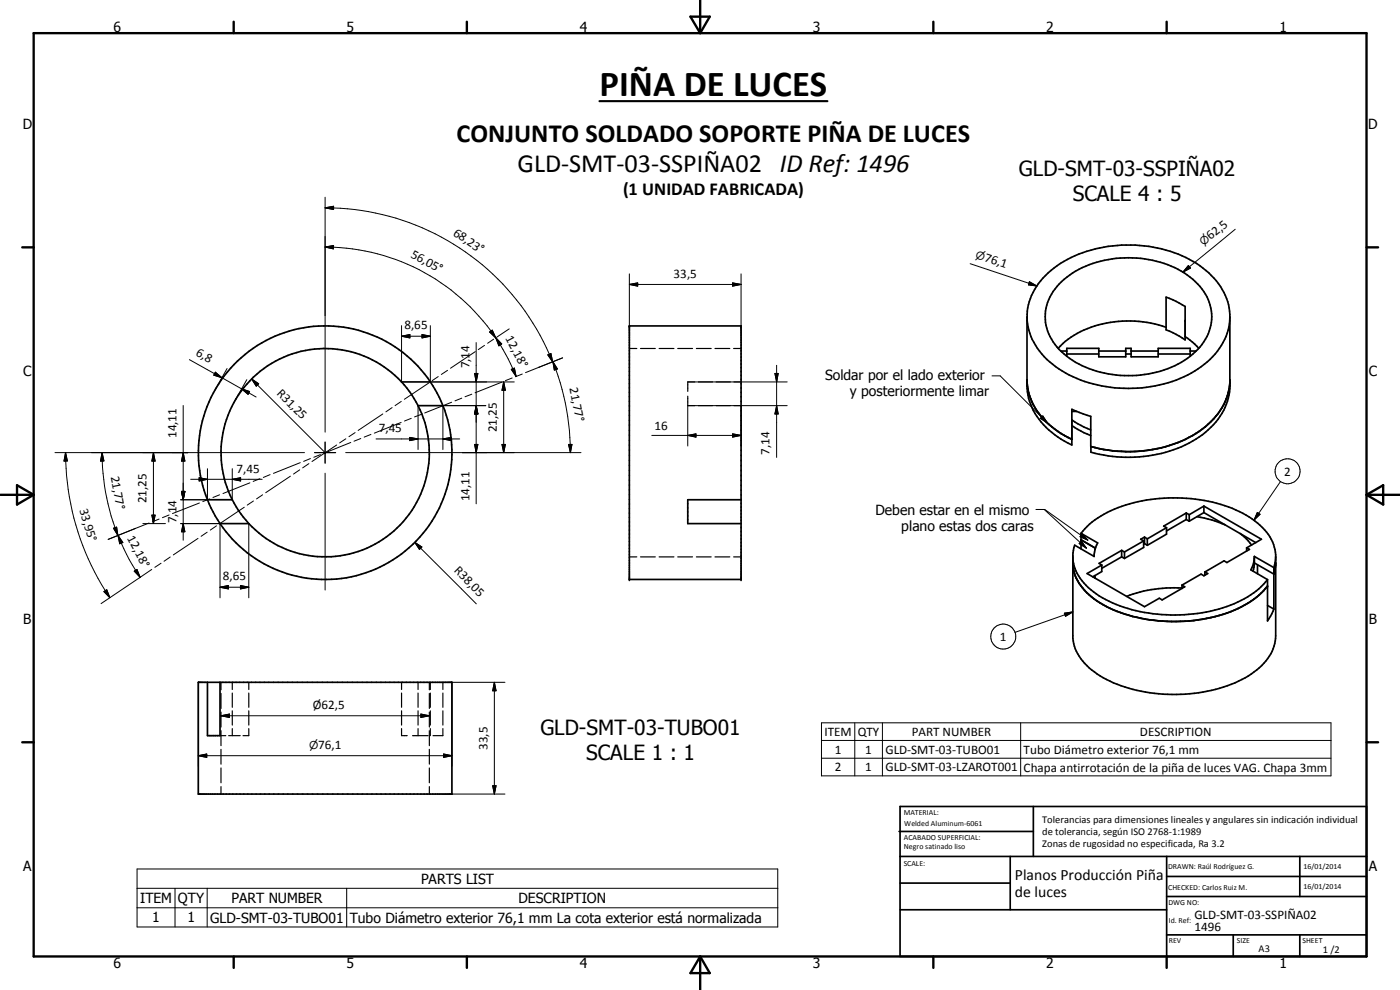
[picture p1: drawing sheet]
<svg xmlns="http://www.w3.org/2000/svg" width="420mm" height="297mm" viewBox="0 0 420 297" stroke-linecap="round" stroke-linejoin="round" font-family="sans-serif">
<g fill="none" stroke="#000" stroke-width=".51">
<path d="M188.9 97.8h33.5v76.1h-33.5zM308.2 95v20.7a18.6 18.6 0 0 0 8.3 14.7l2 1.4 3.2 1.7v-10.7l5.7 2.1v9.1l1.2 .3M350 89.2l3 1.2 2.7 1.5v10.1l-2.7-1.7-3-1.3zM350 98.2a33 33 0 0 0-29.4 3.6l-3 2.7M369.1 95.2a19.1 19.1 0 0 1-9.5 15.5 40 40 0 0 1-41.9 0 19.2 19.2 0 0 1-9.4-16.4 19.8 19.8 0 0 1 10-15.3 40.6 40.6 0 0 1 40.8 0 20.4 20.4 0 0 1 9.9 14.3l.1 23.3a20.2 20.2 0 0 1-11.2 15.7 40.9 40.9 0 0 1-30.5 3.4v-1.7l1.2 .3M120.5 114.6h8.6M120.5 114.6l3.1 3.9 1.9 3.2M120.5 114.6a31.2 31.2 0 0 0-40.8-4.4 31.2 31.2 0 0 0-10 39.7M129.1 114.6l2.1 3.4 1.7 3.7M129.1 114.6a38 38 0 0 0-49.3-12.4 38 38 0 0 0-17.5 47.7M308.2 114a18.9 18.9 0 0 0 9.2 15.4l4.3 2.4M318.4 105.3h1.8"/>
<path d="M320.2 106.9v-2.4h9.6v2.6h8.1v-2.6h1.6v2.6h8.1v-2.6h9.6v2.4M320.2 106.2h9.6M320.2 106.9a14.2 14.2 0 0 1-5.8-16.2 20.7 20.7 0 0 1 12.5-11.3 32.9 32.9 0 0 1 29.5 3.1 15.3 15.3 0 0 1 7.2 13.4 15.1 15.1 0 0 1-6.4 11M320.2 106.9a32.3 32.3 0 0 0 26.9 4.8 26.7 26.7 0 0 0 10.1-4.8M329.8 105.3h8.1M337.9 106.2h1.6M339.5 105.3h8.1M347.6 106.2h9.6M355.7 101l2.2 1.7 1.9 1.8M357.2 105.3h1.8M369.1 114.9a19.1 19.1 0 0 1-8.2 13.8M125.5 121.7h7.4"/>
<path d="M125.5 121.7a31.3 31.3 0 0 1-10.1 39.8 31.3 31.3 0 0 1-40.7-4.4M132.9 121.7a38.1 38.1 0 0 1-17.5 47.7 38.1 38.1 0 0 1-49.4-12.3M321.7 126l3.6 2.1 2.1 .9M321.7 127.7l3.6 2.1 2.1 .9M321.7 123.4h1.5M360.9 128.7a39 39 0 0 1-28.3 6.3l-4-.7M360.9 128.7l-2 1.3M62.3 149.9h7.4M62.3 149.9l2.3 4.9 1.4 2.3M66 157.1h8.7M69.7 149.9l1.9 3.3 3.1 3.9M222.4 149.9h-16v7.2h16"/>
<path d="M327 157.3a39 39 0 0 1 23.7-7.9 40.9 40.9 0 0 1 25.9 6.9 14 14 0 0 1 6.3 10.2v24.3a14.4 14.4 0 0 1-7.4 11.4 45 45 0 0 1-30.4 5.7 33.1 33.1 0 0 1-19.6-8.9 12.7 12.7 0 0 1-3.5-7.4v-25.7l.5-2.3 5.9 3.4 .2-2.1 .8-2-5-2.9zM350.1 158.3v2l-5.8 3.3M350.1 158.3l-5.8 3.4M356 155.9l.9 .5M356 155.9l-5.9 3.4M356 153.9l.9 .5M356 153.9v2M356 153.9l-6.8 4 .9 .4M356.9 154.4v2M359.2 155l4.5 1 4 1.5M361.3 153.8l-4.4 2.6M361.3 151.8v2"/>
<path d="M361.3 151.8l-4.4 2.6M361.3 151.8l17.3 10-4.5 2.6M361.3 153.8l15.6 9M322 169.7a15.9 15.9 0 0 0 9.1 11.7 48.1 48.1 0 0 0 38.3 2.1 25.5 25.5 0 0 0 11-7.6M322 167.5a14.3 14.3 0 0 0 7 10.7 44.3 44.3 0 0 0 29.1 6 35.6 35.6 0 0 0 20.4-8.2l1.9-2.1M324.4 160v4.7M328.4 172.8l.3 .7M328.6 172.7v.7M328.7 164.5l-4.3-2.5 4.2 2.4v.4M330.7 169.5v2l-2.8 1.6M330.7 169.5l-4.4 2.6 17.2 9.9 4.4-2.5 .9 .5 6.7-3.9-.8-.5M336.6 167.1l.9 .5"/>
<path d="M336.6 167.1l-5.9 3.4M336.6 165.1l-6.8 3.9 .9 .5M336.6 165.1v2M336.6 165.1l.9 .5M337.5 165.6v2M343.2 162.3l-5.7 3.3M343.2 162.3v2l-5.7 3.3M343.5 161.2l-1.2 .6 .9 .5M343.5 161.2l.8 .5M343.5 161.2v1.9M343.5 163.1l.8 .5M343.5 163.1l-.3 .2"/>
<path d="M344.3 161.7v1.9M354.7 175.6v1M354.7 176.4a42 42 0 0 0-16.6 2.5M361.6 171.6v1M361.6 171.6l.8 .5-1.1 .7-.8-.5-5.8 3.3M372.2 160.1l1.9 1.6 1.5 1.8M374.1 164.4v1M374.1 164.4l.9 .4-6.8 4-.8-.5-5.8 3.3M376.5 168.9l5.8 3.4 .6-3.4M376.5 168.9l-.4 2.5M376.5 167l5.8 3.3M376.5 167v1.9"/>
<path d="M376.5 167l-.3 2-.8 2 5 2.9M377.4 169.5v2.7M380.4 173.9v12.4l1.9-3.5M382.3 170.3v12.5M382.9 167.2l-.6 3.1M380.4 181.7l1.9 1.1M59.5 204.7h76.1v33.6h-76.1zM62.3 204.7v16h3.7v-16M269.8 249.5h40.3M270.1 242h140v45h-140zM270.1 257h140M303.2 257v16"/>
<path d="M310.1 242v15M350.1 257v30M390.1 257v12M270.1 265h33.1M270.1 273h80M350.1 269h60M350.1 263h60M350.1 280.5h60M370.1 280.5v6.5M390.1 280.5v6.5"/>
</g>
<g fill="#000">
<circle cx="188.9" cy="97.8" r=".25"/>
<circle cx="222.4" cy="97.8" r=".25"/>
<circle cx="355.7" cy="96.1" r=".25"/>
<circle cx="188.9" cy="173.9" r=".25"/>
<circle cx="222.4" cy="173.9" r=".25"/>
<circle cx="324.4" cy="162" r=".25"/>
<circle cx="328.6" cy="164.4" r=".25"/>
<circle cx="380.4" cy="175.9" r=".25"/>
</g>
<g fill="none" stroke="#000" stroke-width=".35">
<path d="M188.9 104.6h2.2M192.2 104.6h4.5M197.8 104.6h4.5M203.4 104.6h4.4M206.4 118.9v2.8h2.1M208.5 114.6h-2.1v2.8M209 104.6h4.4M209.6 114.6h4.3M214.6 104.6h4.4M214.9 114.6h4.3M220.2 104.6h2.2M220.2 114.6h2.2"/>
<path d="M209.6 121.7h4.3M214.9 121.7h4.3M220.2 121.7h2.2M188.9 167.1h2.2M192.2 167.1h4.5M197.8 167.1h4.5M203.4 167.1h4.4M209 167.1h4.4M214.6 167.1h4.4M220.2 167.1h2.2M66.3 204.7v2.3M66.3 208.1v4.5"/>
<path d="M66.3 213.7v4.4M66.3 219.2v4.5M69.7 204.7v2.2M69.7 207.9v4.3M69.7 213.3v4.3M69.7 218.6v2.1M74.7 218.6v2.1h-1.8M74.7 204.7v2.2M74.7 207.9v4.3M74.7 213.3v4.3M120.5 218.6v2.1h1.7M120.5 204.7v2.2"/>
<path d="M120.5 207.9v4.3M120.5 213.3v4.3M125.5 204.7v2.2M125.5 207.9v4.3M125.5 213.3v4.3M125.5 218.6v2.1M128.9 204.7v2.3M128.9 208.1v4.5M128.9 213.7v4.4M128.9 219.2v4.5M129.1 204.7v2.2M129.1 207.9v4.3"/>
<path d="M129.1 213.3v4.3M129.1 218.6v2.1M132.9 204.7v2.2M132.9 207.9v4.3M132.9 213.3v4.3M132.9 218.6v2.1h-2.9M66 220.7h1.8M66.3 224.8v4.5M66.3 230.4v4.5M66.3 236v2.3M68.6 220.7h3.5M123.8 220.7h4.7"/>
<path d="M128.9 224.8v4.5M128.9 230.4v4.5M128.9 236v2.3"/>
</g>
<g fill="none" stroke="#000" stroke-width=".71">
<path d="M10.1 9.9h400v277.1h-400zM70.1 6.5v3.4M140.1 6.5v3.4M207.2 5h5.8l-2.9 4.9zM210.1 0v9.9M280.1 6.5v3.4M350.1 6.5v3.4M6.7 74.2h3.4M410.1 74.2h3.5M.1 148.5h10M5.1 145.6l5 2.9-5 2.9zM410.1 148.5h10"/>
<path d="M410.1 148.5l5-2.9v5.8zM6.7 222.7h3.4M410.1 222.7h3.5M70.1 287v3.4M140.1 287v3.4M210.1 287v10M210.1 287l2.9 5h-5.8zM280.1 287v3.4M350.1 287v3.4"/>
</g>
<g fill="none" stroke="#000" stroke-width=".3">
<path d="M97.6 59.2v70.5M97.6 62.4l2.5-.5v1zM97.6 74.1l2.5-.4v1zM97.6 62.4a73.5 73.5 0 0 1 68.3 46.2M97.6 74.1a61.5 61.5 0 0 1 51.2 27.3M291.2 79.1l20 6.7M356.6 79.7l.7 .7-2.3 1.3zM370.7 68.8l-15.7 12.9M120.5 97.7v16.9M129.1 97.7v16.9h25.2M146.9 99.6l.8-.5 1.1 2.3zM152.8 98.7l-3.7 2.4"/>
<path d="M188.9 85.3l2.5-.4v1zM188.9 85.3h33.5M188.9 82.2v15.6M219.9 84.9l2.5 .4-2.5 .6zM222.4 82.2v15.6M308.9 84.5l2.3 1.3-2.6-.3zM56.8 107.9l9.8 5.4M64.6 111.7l2 1.6-2.4-.7zM66.6 113.3l5.9 3.4M68.1 110.6l-3.7 6.6M72.5 116.7l2.4 .8-.4 .8zM72.5 116.7l4.4 2.4"/>
<path d="M74.1 113.9l-3.8 6.6M75.5 113.7l2.1 1.4-.7 .8zM75.5 113.7l22.1 22.1M120.5 100.9l2.5-.5v1zM120.5 100.9h8.6M126.6 100.4l2.5 .5-2.5 .5zM128.8 114.9l-7.4 4.9M131.5 113l-1.8 1.2M134.3 111.1l-1.9 1.3M138.6 119.5l-2 .8M141.6 118.3l-2 .7M142.4 112.1h1l-.5 2.5z"/>
<path d="M142.7 105.5l-7.5 5M142.9 102.8v48.4M145.4 103.6l-1.9 1.3M148.2 101.8l-1.9 1.2M148.8 101.3l1.8 1.9-.9 .6zM148.8 101.3l3.7 6.4 2.4 5.2M150.7 114.6l-8.1 3.3M151.2 114.6l.5 2.5h-1zM151.2 114.6v21.2M153.4 110.8l1-.4 .5 2.5zM153.7 113.4l-2 .8M156.7 112.2l-2 .8"/>
<path d="M164.4 106.5l.9-.4 .6 2.5zM165.9 108.5l1.4 2.2-.9 .3zM165.9 108.5a73.2 73.2 0 0 1 5.3 27.3M168.9 107.4l-11.2 4.4M206.4 114.6h29.9M232.6 112.1h.9l-.4 2.5zM233.1 109.6v27.6M297.7 112.8h2.5l14.2 14.1M16.5 135.8h74.9M19.7 135.8l.5 2.5h-1zM19.7 135.8a77.9 77.9 0 0 0 13.3 43.5M30.6 135.8l.6 2.5h-1z"/>
<path d="M30.6 135.8a66.5 66.5 0 0 0 4.8 24.9M46 135.8l.6 2.5h-1zM46 135.8v21.3M55 135.8l.5 2.5h-1zM55 121.7v40.4M90.1 138.8l-8 3.2M92.7 139.1l-1.9 1.3M93.2 137.6l-2.1 .8M94.4 135.8h6.3M96.2 136.4l-2 .8M97.6 135.8h.1M97.6 132.6v6.4"/>
<path d="M101 133.5l-7.4 5M103.7 135.8h70.7M103.8 131.7l-1.9 1.2M105.3 132.8l-8.1 3.2M106.6 129.8l-1.9 1.2M108.3 131.6l-2.1 .8M111.3 130.3l-2 .8M112.8 131.7h25.2M114.9 124.2l-7.4 5M117.7 122.3l-1.9 1.3M120.4 126.7l-8.1 3.3M120.4 120.4l-1.8 1.3"/>
<path d="M123 131.2l2.5 .5-2.5 .5zM123.4 125.5l-2 .8M125.5 121.7v13.2M126.4 124.3l-2 .8M132.9 131.7l2.5-.5v1zM135.5 120.7l-8 3.2M142.4 133.3h1l-.5 2.5zM142.9 121.7l.5 2.5h-1zM145.8 121.7h-12.9v13.2M150.7 133.3h1l-.5 2.5zM170.6 133.3h1.1l-.5 2.5zM195.6 130.6h26.8"/>
<path d="M206.4 130.6l2.5-.4v.9zM219.9 130.2l2.5 .4-2.5 .5zM222.4 121.7v12.1M233.1 121.7l.4 2.5h-.9zM236.3 121.7h-29.9v12.1M312.2 125.5l.8-.7 1.4 2.1zM313 124.8l1.4 2.1-2.2-1.4zM34.1 158.5l.9-.3 .4 2.5zM42.9 157.1h6.7M44.7 156.9l-12.2 4.9M45.6 154.6h1l-.6 2.5zM47.7 155.7l-1.9 .8"/>
<path d="M50.7 154.5l-1.9 .8M54.2 157.1h11.8v22.3M54.5 147.4h1l-.5 2.5zM55 157.1l.5 2.5h-1zM57.2 143.8h21.5M59.8 143.3l2.5 .5-2.5 .5zM59.8 150.9l-8 3.2M62.2 159.7l-1.8 1.2M62.3 140.6v9.3h-8.1M62.9 149.7l-2 .8M65 157.8l-1.9 1.2M65.9 148.5l-2 .8"/>
<path d="M69.7 143.8l2.5-.5v1zM69.7 140.6v9.3M73.3 152.2l-7.4 5M74.7 157.1v22.3M75 144.9l-8.1 3.2M76.1 150.3l-1.9 1.3M78 143.6l-2 .8M78.8 148.5l-1.8 1.2M81.1 142.4l-2.1 .9M87.2 142.9l-7.5 4.9M89.9 141l-1.8 1.2M97.6 142v35"/>
<path d="M310.9 152.9h2.7l12.9 9.2M313.4 152.9l12.6 11.6M377.3 153.8l.9 .5-1.9 1.8zM384.3 144.5l-8 11.6M31.2 177.5l.8-.5 1 2.3zM35.4 160.7l1.5 2.1-1 .4zM35.4 160.7l3.4 7.2 3.3 5.3M40.3 171.4l.8-.5 1 2.3zM45.5 170.9l-15.2 10.2M48.3 169l-1.8 1.2M51.1 167.1l-1.9 1.3M59.4 161.5l-7.4 5"/>
<path d="M66 176.2l2.5-.5v1zM66 176.2h8.7M72.2 175.7l2.5 .5-2.5 .5zM124.5 162.7l2.1 1.4-.7 .7zM124.5 162.7l18.4 18.5M324.6 162.4l1.4 2.1-2.1-1.4zM324.7 160.2l1.8 1.9-2.4-1.1zM319.4 184l2.6-.4-2.2 1.3zM322 183.6l-17.4 6.1M59.5 204.7v25.2M66.3 214.8l2.6-.6v1.1zM66.3 214.8h62.6"/>
<path d="M126.3 214.2l2.6 .6-2.6 .5zM148.4 204.7l.5 2.6h-1zM148.4 204.7v33.6M151.5 204.7h-15.9v25.2M246.5 216.9h152.9v15.9h-152.9zM256.5 216.9v15.9M264.8 216.9v15.9M306.3 216.9v15.9M59.5 226.7l2.5-.5v1zM59.5 226.7h76.1M133.1 226.2l2.5 .5-2.5 .5zM135.6 238.3h15.9"/>
<path d="M147.9 235.8h1l-.5 2.5zM246.5 222.2h152.9M246.5 227.5h152.9M41.1 260.7h192.3v17.4h-192.3zM41.1 266.5h192.3M41.1 272.4h192.3M52.5 266.5v11.6M62.2 266.5v11.6M104 266.5v11.6"/>
<circle cx="386.4" cy="141.4" r="3.8"/>
<circle cx="301.1" cy="191" r="3.8"/>
</g>
<g fill="#000">
<path d="M97.6 62.4l2.5-.5v1zM97.6 74.1l2.5-.4v1zM356.6 79.7l.7 .7-2.3 1.3zM146.9 99.6l.8-.5 1.1 2.3zM188.9 85.3l2.5-.4v1zM219.9 84.9l2.5 .4-2.5 .6zM308.9 84.5l2.3 1.3-2.6-.3zM64.6 111.7l2 1.6-2.4-.7zM72.5 116.7l2.4 .8-.4 .8zM75.5 113.7l2.1 1.4-.7 .8zM120.5 100.9l2.5-.5v1zM126.6 100.4l2.5 .5-2.5 .5z"/>
<path d="M142.4 112.1h1l-.5 2.5zM148.8 101.3l1.8 1.9-.9 .6zM151.2 114.6l.5 2.5h-1zM153.4 110.8l1-.4 .5 2.5zM164.4 106.5l.9-.4 .6 2.5zM165.9 108.5l1.4 2.2-.9 .3zM232.6 112.1h.9l-.4 2.5zM19.7 135.8l.5 2.5h-1zM30.6 135.8l.6 2.5h-1zM46 135.8l.6 2.5h-1zM55 135.8l.5 2.5h-1zM123 131.2l2.5 .5-2.5 .5z"/>
<path d="M132.9 131.7l2.5-.5v1zM142.4 133.3h1l-.5 2.5zM142.9 121.7l.5 2.5h-1zM150.7 133.3h1l-.5 2.5zM170.6 133.3h1.1l-.5 2.5zM206.4 130.6l2.5-.4v.9zM219.9 130.2l2.5 .4-2.5 .5zM233.1 121.7l.4 2.5h-.9zM313 124.8l1.4 2.1-2.2-1.4zM34.1 158.5l.9-.3 .4 2.5zM45.6 154.6h1l-.6 2.5zM54.5 147.4h1l-.5 2.5z"/>
<path d="M55 157.1l.5 2.5h-1zM59.8 143.3l2.5 .5-2.5 .5zM69.7 143.8l2.5-.5v1zM377.3 153.8l.9 .5-1.9 1.8zM31.2 177.5l.8-.5 1 2.3zM35.4 160.7l1.5 2.1-1 .4zM40.3 171.4l.8-.5 1 2.3zM66 176.2l2.5-.5v1zM72.2 175.7l2.5 .5-2.5 .5zM124.5 162.7l2.1 1.4-.7 .7zM324.6 162.4l1.4 2.1-2.1-1.4zM324.7 160.2l1.8 1.9-2.4-1.1z"/>
<path d="M319.4 184l2.6-.4-2.2 1.3zM66.3 214.8l2.6-.6v1.1zM126.3 214.2l2.6 .6-2.6 .5zM148.4 204.7l.5 2.6h-1zM59.5 226.7l2.5-.5v1zM133.1 226.2l2.5 .5-2.5 .5zM147.9 235.8h1l-.5 2.5z"/>
</g>
<path d="M179.9 30.4h68.4" fill="none" stroke="#000" stroke-width=".63"/>
<text font-size="11" x="179.9" y="28.8">PIÑA DE LUCES</text>
<g font-size="7.9">
<text x="137" y="42.5">CONJUNTO SOLDADO SOPORTE PIÑA DE LUCES</text>
<text x="155.3" y="51.5">GLD-SMT-03-SSPIÑA02 ID Ref: 1496</text>
</g>
<g font-size="6.3">
<text x="305.8" y="52.8">GLD-SMT-03-SSPIÑA02</text>
<text x="321.9" y="60.3">SCALE 4 : 5</text>
<text x="162.2" y="220.6">GLD-SMT-03-TUBO01</text>
<text x="175.9" y="228.2">SCALE 1 : 1</text>
</g>
<text font-size="5.5" x="187" y="58.5">(1 UNIDAD FABRICADA)</text>
<g font-size="4.7">
<text x="304.6" y="263.9">Planos Producción Piña</text>
<text x="304.6" y="269.3">de luces</text>
</g>
<g font-size="4.2">
<text x="34" y="9.6">6</text>
<text x="104" y="9.6">5</text>
<text x="174" y="9.6">4</text>
<text x="244" y="9.6">3</text>
<text x="314" y="9.6">2</text>
<text x="384" y="9.6">1</text>
<text x="6.8" y="38.7">D</text>
<text x="410.6" y="38.7">D</text>
<text x="7" y="112.9">C</text>
<text x="247.6" y="114">Soldar por el lado exterior</text>
<text x="410.8" y="112.9">C</text>
<text x="255" y="119">y posteriormente limar</text>
<text x="262.8" y="154.4">Deben estar en el mismo</text>
<text x="270.5" y="159.5">plano estas dos caras</text>
<text x="7" y="187.1">B</text>
<text x="410.8" y="187.1">B</text>
<text x="7" y="261.4">A</text>
<text x="410.8" y="261.4">A</text>
<text x="126.4" y="265.2">PARTS LIST</text>
<text x="42.1" y="271">ITEM</text>
<text x="53.4" y="271">QTY</text>
<text x="69.5" y="271">PART NUMBER</text>
<text x="155.6" y="271">DESCRIPTION</text>
<text x="45.7" y="276.8">1</text>
<text x="56.2" y="276.8">1</text>
<text x="63.1" y="276.8">GLD-SMT-03-TUBO01</text>
<text x="105" y="277">Tubo Diámetro exterior 76,1 mm La cota exterior está normalizada</text>
<text x="34" y="290.4">6</text>
<text x="104" y="290.4">5</text>
<text x="174" y="290.4">4</text>
<text x="244" y="290.4">3</text>
<text x="314" y="290.4">2</text>
<text x="384" y="290.4">1</text>
</g>
<g font-size="3.9">
<text x="135.8" y="70.4" transform="rotate(34 135.8 70.4)">68,23°</text>
<text x="123.1" y="77.1" transform="rotate(28 123.1 77.1)">56,05°</text>
<text x="363.3" y="72.1" transform="rotate(-39 363.3 72.1)">62,5</text>
<text x="202.2" y="83.3">33,5</text>
<text x="295.2" y="78.2" transform="rotate(18 295.2 78.2)">76,1</text>
<text x="121.4" y="98.8">8,65</text>
<text x="151.6" y="101.5" transform="rotate(62 151.6 101.5)">12,18°</text>
<text x="58.6" y="106.5" transform="rotate(29 58.6 106.5)">6,8</text>
<text x="140.9" y="110.5" transform="rotate(-90 140.9 110.5)">7,14</text>
<text x="82.9" y="118.2" transform="rotate(45 82.9 118.2)">R31,25</text>
<text x="170.9" y="116.5" transform="rotate(79 170.9 116.5)">21,77°</text>
<text x="52.9" y="131.4" transform="rotate(-90 52.9 131.4)">14,11</text>
<text x="113.7" y="129.7">7,45</text>
<text x="149.1" y="129.7" transform="rotate(-90 149.1 129.7)">21,25</text>
<text x="196.4" y="129.1">16</text>
<text x="231" y="136.5" transform="rotate(-90 231 136.5)">7,14</text>
<text x="33.2" y="143" transform="rotate(79 33.2 143)">21,77°</text>
<text x="71" y="141.8">7,45</text>
<text x="385.4" y="142.7">2</text>
<text x="23.8" y="153" transform="rotate(73 23.8 153)">33,95°</text>
<text x="44" y="151" transform="rotate(-90 44 151)">21,25</text>
<text x="140.9" y="150.4" transform="rotate(-90 140.9 150.4)">14,11</text>
<text x="38.1" y="161.5" transform="rotate(62 38.1 161.5)">12,18°</text>
<text x="52.9" y="157" transform="rotate(-90 52.9 157)">7,14</text>
<text x="136.1" y="171.4" transform="rotate(45 136.1 171.4)">R38,05</text>
<text x="66.9" y="174.1">8,65</text>
<text x="300.1" y="192.3">1</text>
<text x="93.9" y="212.7">Ø62,5</text>
<text x="247.4" y="220.8">ITEM</text>
<text x="257.4" y="220.8">QTY</text>
<text x="273.6" y="220.8">PART NUMBER</text>
<text x="342.1" y="220.8">DESCRIPTION</text>
<text x="95.5" y="224.6">76,1</text>
<text x="146.3" y="225" transform="rotate(-90 146.3 225)">33,5</text>
<text x="250.5" y="226.1">1</text>
<text x="259.7" y="226.1">1</text>
<text x="265.7" y="226.1">GLD-SMT-03-TUBO01</text>
<text x="307.2" y="226.2">Tubo Diámetro exterior 76,1 mm</text>
<text x="250.5" y="231.4">2</text>
<text x="259.7" y="231.4">1</text>
<text x="265.7" y="231.4">GLD-SMT-03-LZAROT001</text>
<text x="307.2" y="231.5">Chapa antirrotación de la piña de luces VAG. Chapa 3mm</text>
<text x="358.5" y="275.6">GLD-SMT-03-SSPIÑA02</text>
<text x="358.5" y="279.4">1496</text>
</g>
<g font-size="3.3">
<text x="292.6" y="77.3" transform="rotate(18 292.6 77.3)">n</text>
<text x="361.2" y="73.8" transform="rotate(-39 361.2 73.8)">n</text>
<text x="92.7" y="224.6">n</text>
</g>
<g font-size="3.1">
<text x="312.7" y="246.8">Tolerancias para dimensiones lineales y angulares sin indicación individual</text>
<text x="312.7" y="250.4">de tolerancia, según ISO 2768-1:1989</text>
<text x="312.7" y="254">Zonas de rugosidad no especificada, Ra 3.2</text>
<text x="377.7" y="285.6">A3</text>
<text x="397" y="285.9">1 /2</text>
</g>
<g font-size="2.4">
<text x="271.2" y="244.4">MATERIAL:</text>
<text x="271.3" y="252">ACABADO SUPERFICIAL:</text>
<text x="271.4" y="247.9">Welded Aluminum-6061</text>
<text x="271.3" y="254.6">Negro satinado liso</text>
<text x="271.2" y="259.7">SCALE:</text>
<text x="350.6" y="260.8">DRAWN: Raúl Rodríguez G.</text>
<text x="391.2" y="260.6">16/01/2014</text>
<text x="350.6" y="267">CHECKED: Carlos Ruiz M.</text>
<text x="391.2" y="266.7">16/01/2014</text>
<text x="350.6" y="271.4">DWG NO:</text>
<text x="350.8" y="276.9">Id. Ref:</text>
<text x="350.8" y="282.8">REV</text>
<text x="371.2" y="282.9">SIZE</text>
<text x="390.9" y="282.9">SHEET</text>
</g>
</svg>
